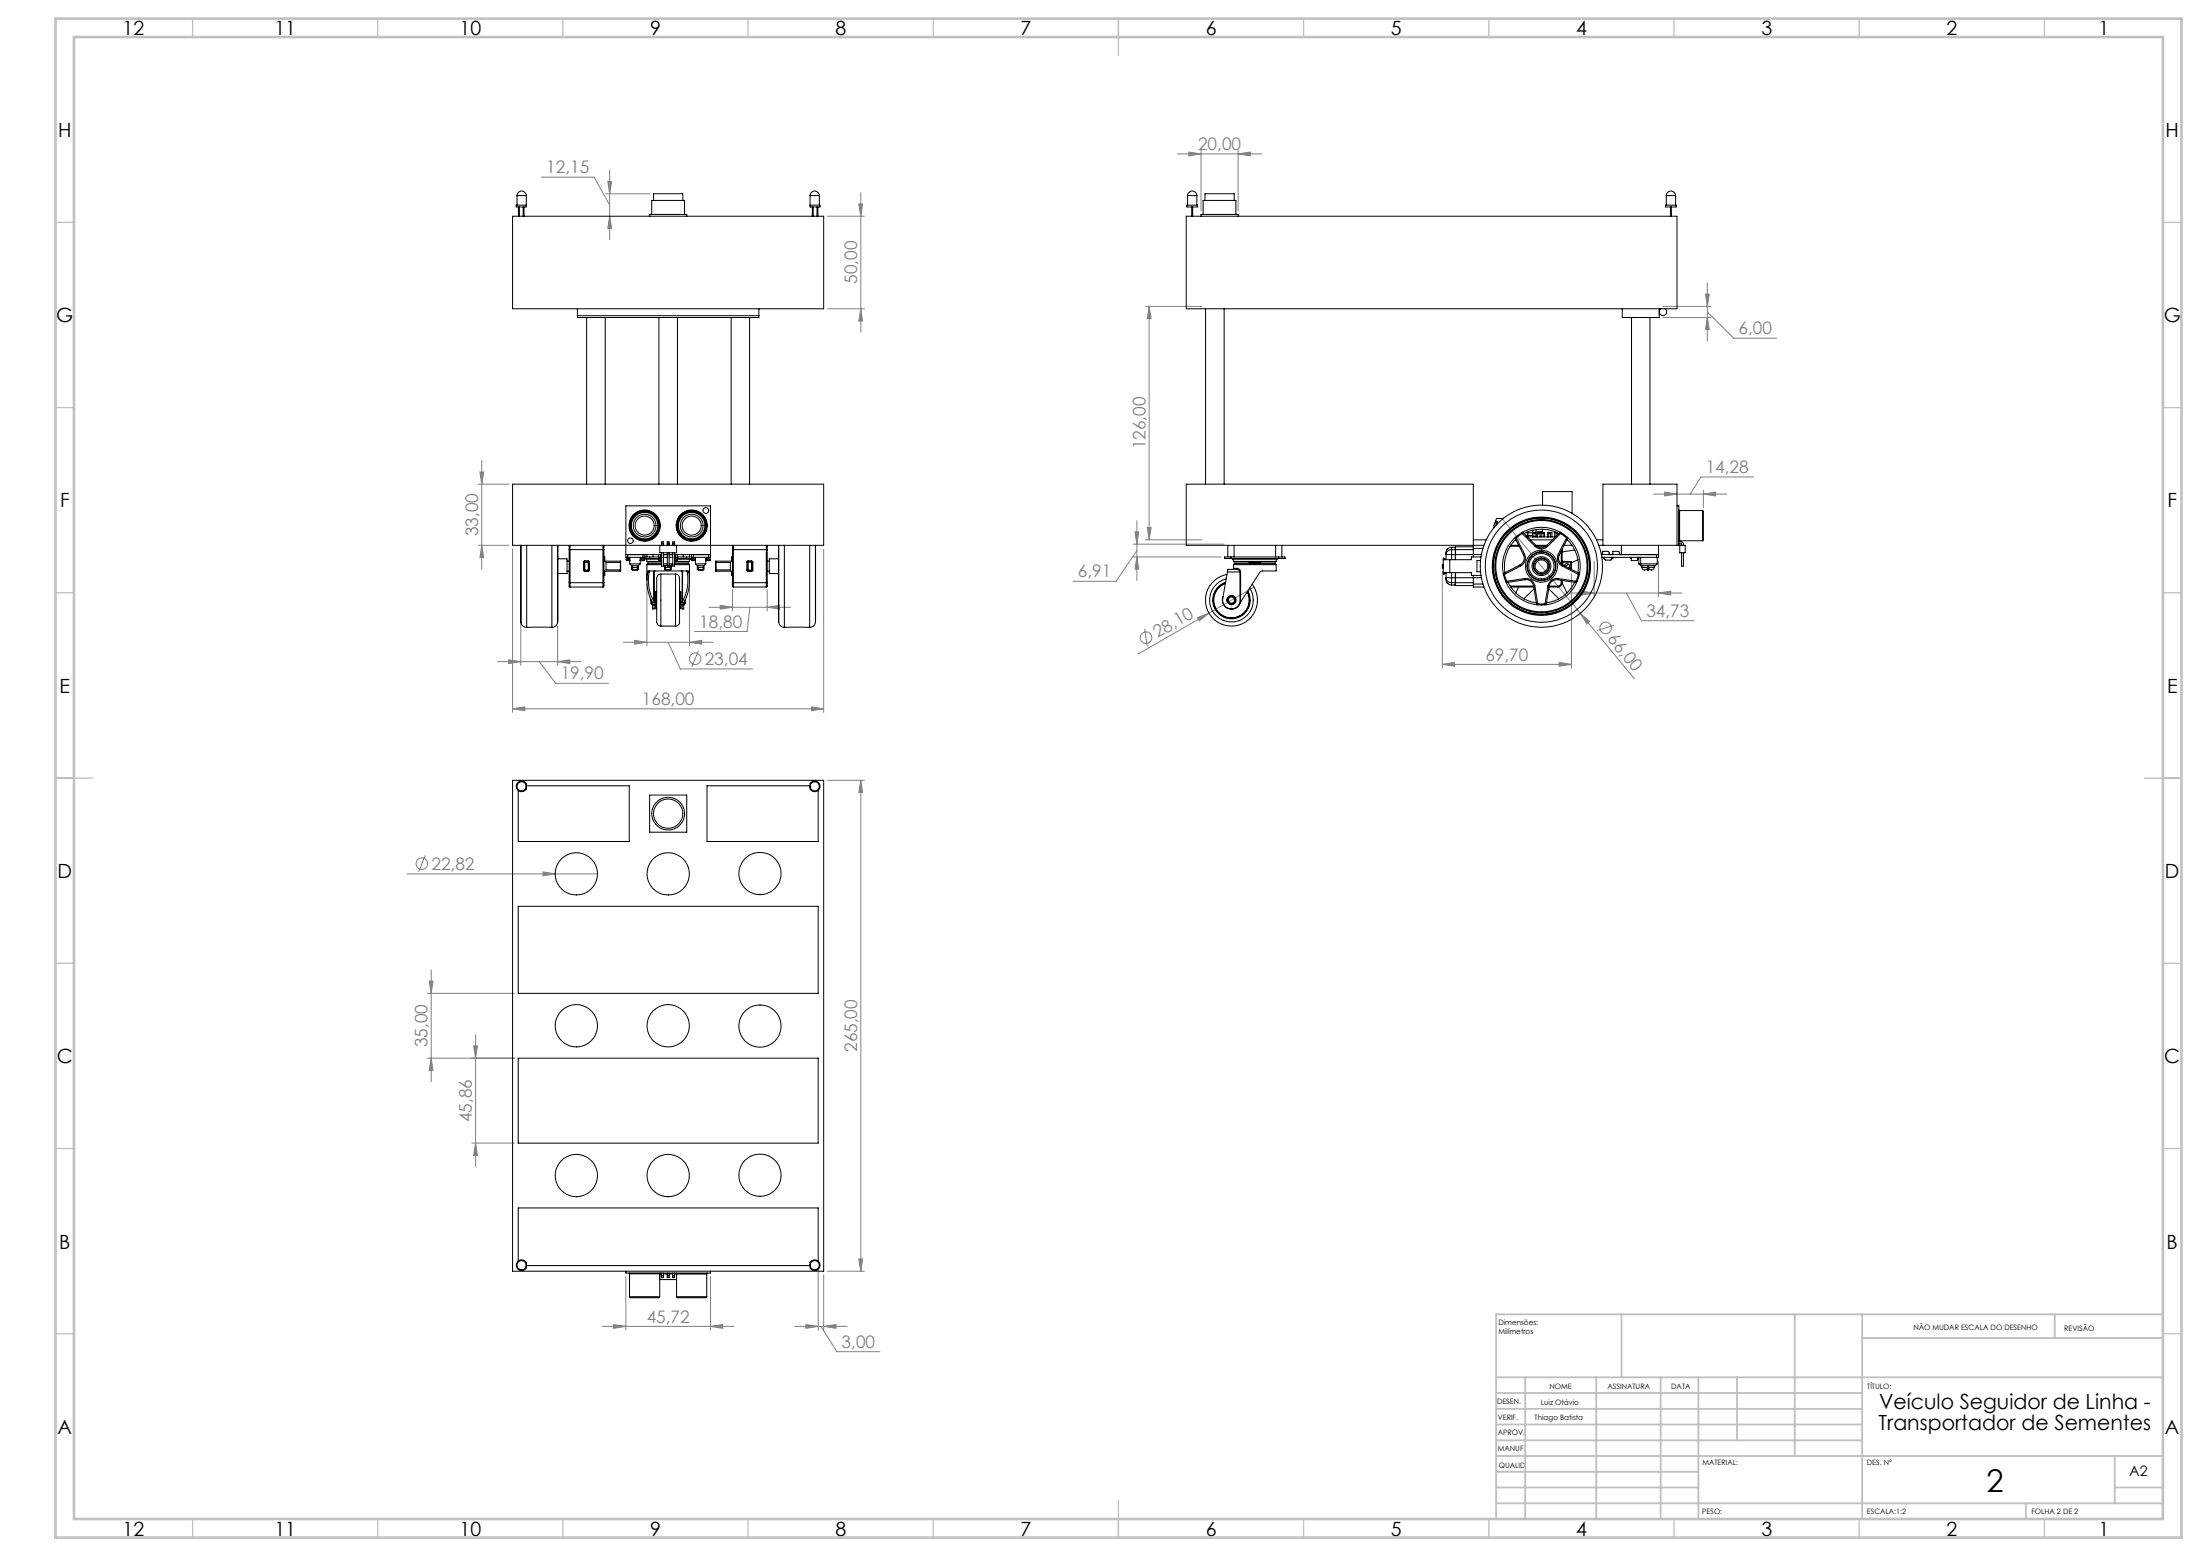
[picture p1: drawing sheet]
<svg xmlns="http://www.w3.org/2000/svg" width="594mm" height="420mm" viewBox="0 0 594 420" stroke-linecap="round" stroke-linejoin="round" font-family="sans-serif">
<g fill="none" stroke="#808080" stroke-width=".27">
<path d="M146.2 47.8h14.2l4.2 7.5M163.6 52.3h11.8M164.1 49h1l-.5 3.3zM164.6 58.4l.5 3.2h-1zM164.6 45.9v18.8M223.4 58.4h10M231.9 55.1h1l-.5 3.3zM232.4 52v37.7M317.9 41.5h22.7M321 41l3.3 .5-3.3 .6zM324.3 40.6v16.3M334.3 41.5l3.3-.5v1.1z"/>
<path d="M334.3 40.6v16.3M460.5 79.4h1l-.5 3.3zM461 76.4v15.7M223.4 83.3h10M232.4 83.3l.5 3.4h-1zM309.3 82.7h15.2M310.3 82.7v63M310.3 82.7l.5 3.3h-1zM449 82.7h13M449 85.7h13M461 85.7l.5 3.3h-1zM461 84.2l7.1 7.1h11.6"/>
<path d="M129.1 130.7h8.3M129.6 127.4h1l-.5 3.3zM130.1 124.3v29.2M446.4 133.4h19.9M449.5 132.8l3.3 .6-3.3 .5zM459.9 133.4l3.3-.6v1.1zM459.9 132.3v4.7M473.5 128.7h-14.3l-2.8 4.7M129.1 147.2h8.3M130.1 147.2l.5 3.3h-1zM138.4 148.2v44.1M174.7 157.5v16.9"/>
<path d="M186.2 157.5v16.9M197.8 159.2v5.7M207.2 159.2v5.7M222.4 148.2v44.1M306 146.9h24.5M306 150.3h23.7M306.5 143.6h.9l-.4 3.3zM307 150.3l.4 3.3h-.9zM307 140.5v16.2M307 148.6l-5.7 8.3h-11.6M309.3 145.7h15.2M309.8 142.4h1l-.5 3.3z"/>
<path d="M338.6 158.5l-12.2 7M389.4 154.1v26.2M405.7 140.1l35.6 43.1M424.3 154.9v25.4M427.1 159.6l3.3 .5-3.3 .5zM430.4 151.5v9.6M447.8 151.5v9.6M134.3 178.6h22.6M137.3 178.1l3.3 .5-3.3 .5zM140.6 168v11.6M145.6 178.6l4.5 5.8h14.2M150.6 178.6l3.2-.5v1z"/>
<path d="M150.6 169v10.6M168.3 173.4h24.2M171.3 172.8l3.4 .6-3.4 .5zM180.4 173.4l3.3 7.2h19.5M186.2 173.4l3.3-.6v1.1zM188.6 175.6l-1.8 4.4M191.4 163.9h22.1M194.5 163.4l3.3 .5-3.3 .5zM202.5 163.9l-.8 6.5h-14.2M207.2 163.9l3.3-.5v1zM309.1 169.8l.7 4.7M323.3 166.7l3.1-1.2-2.6 2.1z"/>
<path d="M326.4 165.5l-19.1 11M389.4 179.3l3.3-.5v1zM389.4 179.3h34.9M421 178.8l3.3 .5-3.3 .5zM424.1 160.1h30M426.7 165.5l2.5 2.3-.8 .6zM435.8 168.8l-4.6 1.4M439.1 160.1l4.1 7.5h14.2M447.8 160.1l3.3-.5v1zM138.4 191.3l3.3-.5v1zM138.4 191.3h84M219.1 190.8l3.3 .5-3.3 .5z"/>
<path d="M223.4 210.6h10M232.4 210.6l.5 3.3h-1zM232.4 210.6v132.5M109.9 235.9h51.4M114.8 230.9l-1.8 4.4M146.6 235.4l3.3 .5-3.3 .5zM115.4 268.1h23.5M115.9 264.8h1l-.5 3.3zM116.4 261.8v30.2M128.4 279.3v35.6M115.4 285.6h23.5M116.4 285.6l.5 3.3h-1z"/>
<path d="M127.9 282.3h1l-.5 3.3zM127.4 308.6h11.5M128.4 308.6l.5 3.3h-1zM231.9 339.8h1l-.5 3.3zM162.6 358h35.6M165.7 357.5l3.3 .5-3.3 .5zM169 344.6v14.4M191.8 358l3.3-.5v1zM191.8 344.6v14.4M214.6 358h14.1M217.6 357.5l3.3 .5-3.3 .5zM220.9 342.6v16.4"/>
<path d="M221.7 358l4.3 6.9h11.6M222.4 358l3.3-.5v1zM222.4 344.1v14.9M223.4 343.1h10"/>
<circle cx="187.7" cy="177.8" r="1.55"/>
<circle cx="309.4" cy="172.1" r="1.55"/>
<circle cx="433.5" cy="169.5" r="1.56"/>
<circle cx="113.9" cy="233.1" r="1.56"/>
</g>
<path d="M332.5 163.2v1.2" fill="none" stroke="#c0c0c0" stroke-width=".27"/>
<g fill="none" stroke="#c0c0c0" stroke-width=".35">
<path d="M52 5v5M102 5v5M152 5v5M202 5v5M252 5v5M302 5v10M352 5v5M402 5v5M452 5v5M502 5v5M552 5v5M15 60h5"/>
<path d="M584 60h5M15 110h5M584 110h5M15 160h5M584 160h5M15 210h10M579 210h10M15 260h5M584 260h5M15 310h5M584 310h5M15 360h5"/>
<path d="M584 360h5M52 410v5M102 410v5M152 410v5M202 410v5M252 410v5M302 405v10M352 410v5M402 410v5M452 410v5M502 410v5M552 410v5"/>
</g>
<g fill="none" stroke="#c0c0c0" stroke-width=".5">
<path d="M437.8 354.8v17M484.6 354.8v38.2M502.8 354.8v55.2M554.8 354.8v6.4M584 354.8h-180v55.2M404 371.8h180M404 376h98.8M411.8 371.8v38.2M431 371.8v38.2M448.4 371.8v38.2M458.6 371.8v38.2M469 371.8v17"/>
<path d="M502.8 361.2h81.2M404 388.8h98.8M404 384.5h98.8M404 380.3h98.8M404 397.3h54.6M404 393h180M571 393v12.8M404 405.8h180M404 401.5h54.6M547 405.8v4.2M571 401.5h13"/>
</g>
<path d="M15 5h574v410h-574zM20 10h564v400h-564z" fill="none" stroke="#c0c0c0" stroke-width=".7"/>
<g fill="#808080">
<path d="M146.6 235.4l3.3 .5-3.3 .5z"/>
<path d="M323.3 166.7l3.1-1.2-2.6 2.1z"/>
<path d="M426.7 165.5l2.5 2.3-.8 .6z"/>
<path d="M421 178.8l3.3 .5-3.3 .5zM389.4 179.3l3.3-.5v1z"/>
<path d="M138.4 191.3l3.3-.5v1zM219.1 190.8l3.3 .5-3.3 .5zM137.3 178.1l3.3 .5-3.3 .5zM150.6 178.6l3.2-.5v1zM171.3 172.8l3.4 .6-3.4 .5zM186.2 173.4l3.3-.6v1.1zM194.5 163.4l3.3 .5-3.3 .5zM207.2 163.9l3.3-.5v1zM164.6 58.4l.5 3.2h-1zM164.1 49h1l-.5 3.3zM460.5 79.4h1l-.5 3.3zM461 85.7l.5 3.3h-1zM306.5 143.6h.9l-.4 3.3zM307 150.3l.4 3.3h-.9zM321 41l3.3 .5-3.3 .6zM334.3 41.5l3.3-.5v1.1zM447.8 160.1l3.3-.5v1zM427.1 159.6l3.3 .5-3.3 .5zM449.5 132.8l3.3 .6-3.3 .5zM459.9 133.4l3.3-.6v1.1zM165.7 357.5l3.3 .5-3.3 .5zM191.8 358l3.3-.5v1zM217.6 357.5l3.3 .5-3.3 .5zM222.4 358l3.3-.5v1z"/>
<path d="M309.8 142.4h1l-.5 3.3zM310.3 82.7l.5 3.3h-1z"/>
<path d="M231.9 55.1h1l-.5 3.3zM232.4 83.3l.5 3.4h-1zM129.6 127.4h1l-.5 3.3zM130.1 147.2l.5 3.3h-1zM232.4 210.6l.5 3.3h-1zM231.9 339.8h1l-.5 3.3zM115.9 264.8h1l-.5 3.3zM116.4 285.6l.5 3.3h-1zM127.9 282.3h1l-.5 3.3zM128.4 308.6l.5 3.3h-1z"/>
</g>
<g fill="none" stroke="#000" stroke-width=".27">
<path d="M138.4 58.4h84v24.9h-84zM139.6 52.8a1.25 1.25 0 0 1 1.2-1.3 1.25 1.25 0 0 1 1.3 1.3M139.6 52.8h2.5M139.6 52.8v2.6M140 55.9v2.5M140.2 55.9v2.5M141.3 55.9v2.5M141.5 55.9v2.5M142.1 52.8v3.1h-2.7v-.5h2.7M175.4 58.4v-.5h10v.5M176 57.9v-3.8h8.8v3.8M176.5 54.1v-1.8h7.9v1.8"/>
<path d="M218.7 52.8a1.25 1.25 0 0 1 1.3-1.3 1.25 1.25 0 0 1 1.2 1.3M218.7 52.8v3.1h2.7v-.5h-2.7M218.7 52.8h2.5M219.3 55.9v2.5M219.6 55.9v2.5M220.6 55.9v2.5M220.8 55.9v2.5M221.2 52.8v2.6M320.3 58.4h132.5v24.9h-132.5zM320.5 55.4h2.9v.5h-2.9zM320.6 52.8a1.25 1.25 0 0 1 1.3-1.3 1.25 1.25 0 0 1 1.2 1.3M320.6 52.8h2.5"/>
<path d="M320.6 52.8v2.6M321.8 55.9v2.5M322 55.9v2.5M323.1 52.8v2.6M324.3 58.4v-.5h10v.5M324.8 57.9v-3.8h8.9v3.8M325.3 54.1v-1.8h7.9v1.8M449.7 55.4h2.9v.5h-2.9zM449.9 52.8a1.25 1.25 0 0 1 1.2-1.3 1.25 1.25 0 0 1 1.3 1.3M449.9 52.8h2.5M449.9 52.8v2.6M451 55.9v2.5"/>
<path d="M451.3 55.9v2.5M452.4 52.8v2.6M155.9 83.3v1.9M155.9 85.2h49M155.9 85.2v.5h49v-.5M158.4 85.7v45M163.4 85.7v45M177.9 85.7v45M182.9 85.7v45M197.4 85.7v45M202.4 85.7v45M204.9 83.3v1.9"/>
<path d="M325.5 83.3v47.4M330.5 83.3v47.4M438 83.3v2.4h10v-2.4M440.5 85.7v45M445.5 85.7v45M448.5 83.3a1.01 1.01 0 0 0-.3 1.6 1.01 1.01 0 0 0 1.6 0 1.01 1.01 0 0 0-.3-1.6M138.4 130.7h84v16.5h-84zM405.9 140h-1.9l-.6 1.8v.6M416.5 136.3v-3.6h8v5.9M452.8 136.5h.5v10.7h-21.6M453.3 137.6l.1 .2M453.3 137.7l.1 .1"/>
<path d="M453.4 137.8v8.2M453.4 137.8h6.3M453.4 137.8h.1M453.5 137.8v8.2M459.7 137.8l.2 .2v7.8l-.2 .2M459.7 137.8v8.2M140.6 147.2l.1 20.8M140.7 147.2v20.8M142.2 147.2v22.1M149 147.2v22.1M150.6 147.2v20.8zM150.6 150.8h2.5v4h-2.5"/>
<path d="M153.1 151.5h.6M153.1 154.2h.6M153.7 148.4h.2M153.7 157.3h.2M153.7 148.4v-1.1l.1-.1 .1 1.2M153.7 157.3v1l.2 .2M153.7 148.4v8.9M153.9 157.3v1.2M153.9 148.4h8.9M153.9 157.3h8.9M153.9 158.5h8.9M153.9 148.4v8.9"/>
<path d="M157.6 151.7h.1M157.6 153.9l.3 .4M157.6 153.9h.1M157.6 151.7v2.2M157.7 151.7h.2M157.7 153.9h.2M157.7 153.9l.2 .2M157.7 151.7v2.2M157.9 151.6l-.2 .1M157.9 151.6v.1M157.9 153.9v.2M157.9 151.4l-.3 .3"/>
<path d="M157.9 151.4v.2M157.9 154.1v.2M157.9 153.9h.9M157.9 154.1h.9M157.9 151.6h.9M157.9 151.7h.9M157.9 154.3h.9M157.9 151.4h.9M157.9 151.7v2.2M158.8 153.9h.2M158.8 151.7h.2M158.8 151.6l.2 .1"/>
<path d="M158.8 151.6v.1M158.8 153.9v.2M158.8 151.4v.2M158.8 151.4l.3 .3M158.8 154.1v.2M158.8 151.7v2.2M159 153.9l-.2 .2M159 151.7h.1M159 153.9h.1M159 151.7v2.2M159.1 153.9l-.3 .4M159.1 151.7v2.2"/>
<path d="M162.8 148.4h.3M162.8 157.3h.3M162.8 148.4v-1.2l.3 .2v1M162.8 157.3v1.2M162.8 148.4v8.9M163.1 157.3v.9l-.3 .3M163.1 151.5h4.4M163.1 154.2h4.4M163.1 150.3h.2v1.2M163.1 148.4v8.9M163.3 154.2v1.1h-.2M167.5 151.5l.1 .4"/>
<path d="M167.5 151.8h-3.9v2h3.9M167.5 151.8l.1 .1M167.5 153.8v.4M167.5 151.5v.3M167.5 151.8v2M167.6 153.8l-.1 .4M167.6 153.8h-.1M167.6 151.9v1.9M169 149.7h9.6M169.1 151.1h.8M169.1 150.4v.9h.8v-.9M169.4 150.5h.1"/>
<path d="M169.4 150.5v.2l.3-.2M169.4 150.5h.3M169.4 150.4v.1M169.5 149.7v.7M169.7 150.5h.1M169.7 150.4v.1M169.9 150.9h.1M169.9 151.2h.1M170 151.3h.1M170 150.4v1.8M170 152.2h2.9M170 152.2l.5 .5"/>
<path d="M170.5 152.7h1.8M170.5 152.7v1l.3 .2h1.3l.2-.2v-1M170.7 153.2a.74 .74 0 0 0 .7 .7 .74 .74 0 0 0 .8-.7M170.7 153.2h1.5M170.7 152.7v.5M172.2 152.7v.5M172.9 151.3h.1M172.9 150.4v1.8M172.9 150.9h.2M172.9 151.2h.2M172.9 152.2l-.6 .5M173.1 151.1h.9"/>
<path d="M173.1 150.4v.9h.9v-.9M173.4 150.5h.1M173.4 150.5v.2l.3-.2M173.4 150.5h.3M173.4 150.4v.1M173.6 149.7v.7M173.7 150.5h.1M173.7 150.4v.1M174 150.8h1.4M174.1 150.3h1.3M174.1 149.7v.7h-5.1v-13.9h22.8v13.9h-5.1v-.7M174.2 150.8l.2 .1"/>
<path d="M174.4 150.9h3.5M174.4 150.9l.3 .6M174.7 152.4h3.9M174.7 149.7v.6M174.7 152.4v4.1M174.7 151.5l.2 .2h3.7M174.7 151.5h3.9M174.8 154.5l.2-.4h10.8l.2 .4M174.8 154.5a14.2 14.2 0 0 0 1.4 8.4v.4M174.8 154.5h.4M175.2 154.5a11.7 11.7 0 0 0 1.3 7.8M175.4 150.3v.5"/>
<path d="M175.4 150.8h2.5M175.4 150.3h2.4M175.5 154.1l-.3 .4M176.3 149.7v.6M176.5 154.4h.1M176.5 154.4v7.9M176.6 154.1l-.1 .3M176.6 154.4v8.9M176.9 154.1l-.3 .3M177.1 159.6l-.1 .2v4.4l.1 .1M177.1 159.6v4.7M177.1 159.6h.2"/>
<path d="M177.8 149.7v.7h.8M177.9 151.1h.7M177.9 150.4v.9h.7M178.2 147.2v2h4.5v-2M178.3 150.5h.1M178.3 150.5v.2l.2-.2M178.3 150.5h.2M178.3 150.4v.1M178.3 149.7v.7M178.4 155a1.35 1.35 0 0 0-1.1 1.8v9.9a1.81 1.81 0 0 0 .9 2.3h.2M178.4 155v14M178.4 155h4"/>
<path d="M178.5 150.5h.1M178.5 150.4v.1M178.6 152.1h-3.7l-.2 .3M178.6 146.8v-.5h.5v.5M178.6 146.8h.5M178.6 149.2v3.6h.5v-3.6M178.6 146.8v.4M179.1 149.7h1.1M179.1 150.4h1.1M179.1 152.2h1.1M179.1 152.4l.3 .3M179.1 146.8v.4"/>
<path d="M179.4 152.7h.8M179.4 152.7v1l.3 .2h1.3l.2-.2v-1M179.6 153.2a.76 .76 0 0 0 .7 .7 .76 .76 0 0 0 .8-.7M179.6 153.2h1.5M179.6 152.7v.5M180.2 146.8v-.5h.5v.5M180.2 146.8h.5M180.2 149.2v3.6h.5v-3.6M180.2 146.8v.4M180.7 149.7h.9M180.7 150.4h.9M180.7 152.2h.9"/>
<path d="M180.7 152.7h.5M180.7 146.8v.4M181.1 152.7v.5M181.5 152.4h.1M181.6 146.8v-.5h.5v.5M181.6 152.3l-.4 .4M181.6 146.8v.4M181.6 149.2v3.6h.5v-3.6M181.6 146.8h.5M182.1 152.1h3.8l.3 .3M182.1 151.5h4M182.1 152.4h4.1"/>
<path d="M182.1 149.7h9.7M182.1 151.1h.8M182.1 146.8v.4M182.3 150.5h.1M182.3 150.5v.2l.3-.2M182.3 150.4v.1M182.3 150.5h.3M182.4 155a1.48 1.48 0 0 1 1.1 2v10.4a1.23 1.23 0 0 1-1.1 1.6M182.4 155v14M182.5 149.7v.7M182.6 150.5h.1M182.6 150.4v.1"/>
<path d="M182.9 150.9h3.5M182.9 150.4v.9h-.8M182.9 150.8h2.5M183 149.7v.7h-.9M183 150.3h2.4M183.5 159.6h.2M183.7 159.6l.1 .1v4.5l-.1 .1M183.7 159.6v4.7M183.9 154.1l.3 .3M184.2 154.4h.1M184.2 154.1l.1 .3M184.2 154.4v8.9"/>
<path d="M184.3 154.4v7.9M184.5 149.7v.6M185.3 154.1l.3 .4M185.4 150.8h1.4M185.4 150.3h1.3M185.4 150.3v.5M185.6 154.5a12.3 12.3 0 0 1-1.3 7.8M185.6 154.5h.4M186 154.5a13.6 13.6 0 0 1-1.4 8.4v.4M186.1 151.5l-.2 .2h-3.8M186.2 149.7v.6M186.2 152.4v4.1"/>
<path d="M186.4 150.9l-.3 .6M186.7 150.8l-.3 .1M186.8 151.1h.9M186.8 150.4v.9h.9v-.9M187.1 150.5h.1M187.1 150.5v.2l.3-.2M187.1 150.5h.3M187.1 150.4v.1M187.2 149.7v.7M187.4 150.5h.1M187.4 150.4v.1M187.7 150.9h.1"/>
<path d="M187.7 151.2h.1M187.7 151.2l.1 .1M187.8 152.2h2.8M187.8 152.2l.5 .5M187.8 150.4v1.8M188.3 152.7h1.8M188.3 152.7v1l.2 .2h1.3l.3-.2v-1M188.4 153.2a.76 .76 0 0 0 .8 .7 .76 .76 0 0 0 .7-.7M188.4 153.2h1.5M188.4 152.7v.5M189.9 152.7v.5M190.6 150.9h.3"/>
<path d="M190.6 151.2h.3M190.6 152.2l-.5 .5M190.6 150.4v1.8M190.6 151.2v.1M190.9 151.1h.8M190.9 150.4v.9h.8v-.9M191.2 150.5h.1M191.2 150.5v.2l.2-.2M191.2 150.5h.2M191.2 150.4v.1M191.3 149.7v.7M191.4 150.5h.1"/>
<path d="M191.4 150.4v.1M193.3 153.8v.4M193.3 153.8h.1M193.3 151.9v1.9M193.3 151.5v.4M193.3 151.8h3.9v2h-3.9M193.3 151.8v.1M193.3 151.5v.3M193.3 151.5h4.5M193.3 154.2h4.5M193.3 151.8v2M197.5 154.2v1.1h.3"/>
<path d="M197.8 148.4v-1.1l.1-.1 .1 1.2M197.8 148.4h.2M197.8 157.3h.2M197.8 157.3v1l.2 .2M197.8 150.3h-.3v1.2M197.8 148.4v8.9M198 157.3v1.2M198 148.4v8.9M198 148.4h8.9M198 157.3h8.9M198 158.5h8.9M201.6 151.7h.2"/>
<path d="M201.6 153.9h.2M201.6 153.9l.4 .4M201.6 151.7v2.2M201.8 153.9l.2 .2M201.8 153.9h.2M201.8 151.7h.2M201.8 151.7v2.2M202 153.9v.2M202 151.6v.1M202 151.6l-.2 .1M202 154.1v.2M202 151.4v.2"/>
<path d="M202 151.4l-.4 .3M202 153.9h.9M202 154.1h.9M202 151.7v2.2M202 151.6h.9M202 151.7h.9M202 154.3h.9M202 151.4h.9M202.9 153.9h.2M202.9 151.7h.2M202.9 153.9v.2M202.9 151.6v.1"/>
<path d="M202.9 151.6l.2 .1M202.9 154.1v.2M202.9 151.4v.2M202.9 151.4l.4 .3M202.9 151.7v2.2M203.1 153.9l-.2 .2M203.1 151.7h.2M203.1 153.9h.2M203.1 151.7v2.2M203.3 153.9l-.4 .4M203.3 151.7v2.2M206.9 148.4v-1.2l.3 .1v1.1"/>
<path d="M206.9 157.3v1.2M206.9 157.3h.3M206.9 148.4h.3M206.9 148.4v8.9M207.2 157.3v1l-.3 .2M207.2 151.5h.5M207.2 154.2h.5M207.2 148.4v8.9M210.2 147.2l.1 20.8M210.2 150.8h-2.5v4h2.5M210.3 147.2v20.8M211.8 147.2v22.1"/>
<path d="M218.6 147.2v22.1M220.2 147.2v20.8zM330.8 157.5a4.8 4.8 0 0 0-2.7 6.3 4.8 4.8 0 0 0 6.4 2.5 4.8 4.8 0 0 0 2.2-6.5M330.9 157.4a4.9 4.9 0 0 0-2.9 6.5 4.9 4.9 0 0 0 6.6 2.5 4.9 4.9 0 0 0 2.2-6.8M330.9 157.2a5.1 5.1 0 0 0-3.1 6.7 5.1 5.1 0 0 0 6.9 2.6 5.1 5.1 0 0 0 2.2-7M331 156.3a5.9 5.9 0 0 0-4 7.8 5.9 5.9 0 0 0 8.2 3.1 5.9 5.9 0 0 0 2.2-8.5M331.3 155.1a7 7 0 0 0-5.4 9.2 7 7 0 0 0 9.9 3.9 7 7 0 0 0 2.3-10.5M331.4 154.4l-1.3 7.2a2.43 2.43 0 0 0 1.8 2.7 2.43 2.43 0 0 0 2.9-1.4M331.4 154.4h3.4M331.5 147.2v3.1M332.4 150.3h-1.7v.5h1.7M332.4 150.8h12.9"/>
<path d="M332.4 150.3h12.9M332.4 150.3v.5M332.6 150.8l.2 .1M332.8 150.9h12M332.8 150.9l.3 .6M333.1 152.4l.2-.3h11l.3 .3M333.1 153.4l-.3 .3M333.1 152.4h11.5M333.1 153.4h1M333.1 152.4v1M333.1 151.5l.2 .2h11l.2-.2M333.1 151.5h11.4"/>
<path d="M333.2 147.2v3.1M333.9 153.7l.6 .2 .3 .5M333.9 153.7h-2.4l-.1 .7M334.1 153.4l.6 .3 .3 .7M334.1 153.4l-.2 .3M334.8 154.4h.2M334.8 154.4v8.5M335 154.4v8.1M337.2 151.7l.2 .2M337.4 151.9l.2 .2M337.4 151.9h2.8M340.2 151.9l-.2 .2"/>
<path d="M340.4 151.7l-.2 .2M344.4 147.2v3.1M344.6 152.4v1.7h-2.9a1.46 1.46 0 0 0-1.6 .4l-5.1 8M344.8 150.9l-.3 .6M345.1 150.8l-.3 .1M345.3 150.3h1.7v.5h-1.7M345.3 150.3v.5M346.1 147.2v3.1M389.6 152.3l-.2 .2v.7l.2 .1M389.6 152.3v1M389.6 152.3h.1M389.6 153.3h.1"/>
<path d="M389.7 154.6h1.7M389.7 151.1h1.7M389.7 151.1v-.4h.2v.4M389.7 154.6v.4h.2v-.4M389.7 151.1v3.5M389.9 150.9h.5M389.9 154.7h.5M390.4 155.9v.3a1.25 1.25 0 0 0 .7 1.4l.8 .3M390.4 155.9a1.45 1.45 0 0 0 1.5 1.4M390.4 155.9h1.5M390.4 149.7h1.5M390.4 149.7v1.4"/>
<path d="M390.4 154.6v1.3M391.4 154.6h5.9v.7h2.6M391.4 151.1v3.5M391.9 147.7l-.8 .3a1.25 1.25 0 0 0-.7 1.4v.3M391.9 155.9v1.4M391.9 148.4v1.3M391.9 148.4a1.45 1.45 0 0 0-1.5 1.3M391.9 157.3v.6M391.9 157.9h1M391.9 147.7v.7M391.9 147.7h1M391.9 149.7h8.1"/>
<path d="M391.9 148.4h1M391.9 157.3h1M391.9 155.9h8.1M391.9 149.7v1.4M391.9 154.6v1.3M392.9 148.4v2.7M392.9 154.6v2.7M392.9 157.3v.6M392.9 147.7v.7M392.9 157.9l.1 .2M392.9 157.3h.1M393 154.6v2.7"/>
<path d="M393 148.4v2.7M393 157.3v.8M393 147.6v.8M393 147.6l-.1 .1M393 148.4h4.8M393 157.3h4.8M393 158.1h4.8M393 147.6h4.8M393 148.4h-.1M397.8 155.3v2.3M397.8 148v2.3M397.8 157.6v.9h2.8"/>
<path d="M397.8 145.7h3.5M397.8 157.6h2.6M397.8 148h2.6M399.7 151.3h-.9v3h.9M399.9 150.3h-2.6v.8h-5.9M400.6 147.2h-80.3v-16.5h77.5v17.3M404.2 141.4v-.7h-.3v1.1M406.2 154.7v.3M406.2 154.7l-.3 .1M406.2 155l.6 1.9M406.2 155l-.3 .1M406.8 156.9l.2 .3"/>
<path d="M406.8 156.9l-.3 .1M407 157.2l-.4 .1M407.2 157.2a10 10 0 0 0 7.6 5.5M407.7 147.4h2.5M407.7 158.2h6.4M407.9 147.2h2.1M407.9 158.5h6.2M409 145.2l.2 .3M409.2 145.7h.1M409.2 145.5l2.1 4.3M409.3 145.6a10.1 10.1 0 0 0-3 9M409.3 144.9l.1 .3"/>
<path d="M409.4 145.2l2.2 4.4M409.4 145.2l-.2 .3M410 158.5l-.7 1.6M410.5 152.5l.1 .3M410.5 152.5l-4.3 2.2M410.6 152.8l-4.4 2.2M410.8 143.8l.2 .2M411 144l-1.6 1.2M411 144l3.5 3.5M411.1 143.6l.2 .3M411.3 149.8a1.99 1.99 0 0 1-.8 2.7M411.3 143.9l3.5 3.4"/>
<path d="M411.3 143.9l-.3 .1M411.4 144a10 10 0 0 1 9.5 0M411.6 149.6a2.38 2.38 0 0 1-1 3.2M411.6 149.6l-.3 .2M411.7 156.2a2.42 2.42 0 0 1 2.7 1.9M411.7 156.2l-4.9 .7M411.7 156.2l.1 .3M411.8 156.5a2.02 2.02 0 0 1 2.3 1.6M411.8 156.5l-4.8 .7M412.4 143.6v1.1h-.3M412.4 144.9h7.5M412.5 143.5v1.4"/>
<path d="M412.5 144.6h1.3M412.5 143.8h1.3M413.2 145.7h6M413.8 143.1v.6M414.1 158.1h.3M414.1 158.1l.7 4.8M414.2 144.9v-.9h.5v.9M414.2 158.9l-2.8 2.8M414.4 158.1l.8 4.9M414.5 147.5a2.43 2.43 0 0 0 3.4 0M414.7 147.2h3M414.8 147.3a1.93 1.93 0 0 0 2.8 0"/>
<path d="M414.8 147.3l-.3 .2M414.8 142.9l-.1 .8M415 147.4h2.3M415 144.3h.1M415 143.7v1.2M415 143.7h-1.2v1.2M415.3 143.6l-.3 .1M415.3 143.6v.4M415.3 144l-.3 .3M415.8 143.8l-.5 .2M415.8 144.9v-1.2h1.2v1.2M416.1 144.9v-.9h.6v.9"/>
<path d="M416.5 143.4l-1.2 .2M416.5 142.8v.9M417.6 147.3l.3 .2M417.8 144.9v-1.2h1.2v1.2M417.9 158.1l-.7 4.9M417.9 158.1h.4M418.1 158.9l2.8 2.8M418.1 144.9v-.9h.5v.9M418.3 158.5h2.3M418.3 158.1l-.8 4.8M418.3 158.2h2.3M420.3 143.7h-.5v1.2"/>
<path d="M420.6 156.5a1.99 1.99 0 0 0-2.3 1.6M420.6 156.5l4.7 .7M420.6 158.2v.3M420.7 144.2v-.2h-.5v.7M420.7 156.2l4.8 .7M420.7 156.2a2.42 2.42 0 0 0-2.8 1.9M420.7 156.2l-.1 .3M420.7 149.6a2.48 2.48 0 0 0 1.1 3.2M420.7 149.6l.3 .2M421 149.8a1.98 1.98 0 0 0 .9 2.7M421 143.9l-3.4 3.4M421 143.9l.4 .1"/>
<path d="M421.3 143.6l-.3 .3M421.4 144l-3.5 3.5M421.4 144l1.5 1.2M421.5 157.3a.97 .97 0 0 1-.9 .9M421.5 157.3h.3M421.5 148.7v3.5M421.5 156.6v.7M421.6 143.8l-.2 .2M421.7 148.4h.1M421.8 157.4l1.3 2.7M421.8 152.8l4.4 2.2M421.8 157.3a1.21 1.21 0 0 1-1.2 1.2"/>
<path d="M421.8 151.4l.2 .2M421.8 151.7h.2M421.8 148.3v4.1M421.8 156.7v.6M421.9 152.5l-.1 .3M421.9 152.5l4.3 2.2M422 151.6v.1M422 151.6h2.1M422 151.7h2.1M422 151.7v.8M422.3 147.2h2.2M422.4 152.7a.71 .71 0 0 1 1-.5 .71 .71 0 0 1 .2 1.1"/>
<path d="M422.9 145.2l-2.2 4.4M422.9 145.2l.3 .3M423.1 145.7h.1M423.1 144.9l-.2 .3M423.1 145.6a10 10 0 0 1 2.9 9M423.2 145.5l-2.2 4.3M423.3 145.2l-.1 .3M423.5 152.3l-.9 .5M424.1 151.6v.1M424.1 151.7h.2M424.1 151.6l.2 .1M424.1 151.7v1.9"/>
<path d="M424.3 151.7v2M425.2 157.2a10 10 0 0 1-7.7 5.5M425.2 148.5l-3.4 .5M425.3 157.2l.4 .1M425.5 156.9l-.2 .3M425.5 156.9l.3 .1M426 151l-1.7 1M426.2 155l-.7 1.9M426.2 155l.2 .1M426.2 154.7v.3M426.2 154.7l.3 .1M431.1 145.7h1.7"/>
<path d="M432.4 149.7h15.4M432.5 149.7h.1M432.5 149.6v.1M432.6 149.5l-.1 .1M432.6 149.5v-.7h1.6l.3 .3v.6M432.6 149.5h.1M432.6 149.1h.1M432.6 149.6v.1M432.7 149.6l-.1 .1M432.7 149.6h.1M432.7 148.8v.9M432.7 150.4v.1"/>
<path d="M432.8 147.2v-16.5h20v16.5M432.9 150.5v.2l.3 .1M432.9 150.4l.1 .3h.2M433.2 150.4v.5l.3 .3h1.4l.3-.3v-.5M434.5 149.5l.2 .1M434.5 149.6h.1M434.6 149.7h.1M434.6 149.6v.1M434.7 149.7h.1M434.7 149.6v.1M435.2 149.7h.1M435.3 149.7h.1"/>
<path d="M435.3 149.6v.1M435.4 149.6v.1M435.4 149.6h.1M435.5 149.5l-.2 .1M435.5 150.4l-.1 .3h-.2M435.5 149.7v-.9h1.5l.2 .3v.6M435.5 150.5v.2l-.3 .1M435.7 150.4v.1M437.2 149.5l.2 .1M437.2 149.6h.1M437.3 149.6h.1M437.3 149.7h.1"/>
<path d="M437.3 149.6v.1M437.4 149.7h.1M437.4 149.6v.1M437.5 149.7h.1M437.8 147.2v2.5M440.2 150.4v.1M440.2 150.5h.1M440.3 150.5l.1 .2M440.3 150.4l.1 .2M440.4 150.6h.1M440.4 150.4v.9h1.6l.2-.2v-.7M442.3 150.4v.1"/>
<path d="M442.3 150.5l-.1 .1M442.4 150.5h.1M442.4 150.5l-.2 .2M442.5 150.4v1.8M442.5 152.2h5M442.5 152.2l.5 .5M443 150.4v2.3M443.3 153.2h1.4a.7 .7 0 0 1-.4 .6 .7 .7 0 0 1-.8-.1zM443.3 152.7v.5M444.8 152.7l.1 1.2h.2v-1.2M444.9 153.7h.2M445.1 153.2a.76 .76 0 0 0 .8 .7 .76 .76 0 0 0 .8-.7"/>
<path d="M445.1 153.2h1.6M445.1 152.7v.5M446.7 152.7v.5M447.3 149.7v.7M447.5 152.2l-.5 .5h-4M447.5 150.4v1.8M447.8 147.2v3.2h-15.3M453.3 146.3l1 .1 .2 .8M453.3 146.8h.7v.4M453.4 146l-.1 .1M453.4 146h6.3M453.4 146h.1"/>
<path d="M453.4 146h-.1M453.5 147.2h1.5v2h-1.5zM454 149.2v3.6h.5v-3.6M140.7 168a1.45 1.45 0 0 0 1.5 1.3M142.2 169.3h6.8M150.6 168a1.51 1.51 0 0 1-1.6 1.3M175.8 161.9v1l.2 .1M176 163l.2 .2M176 162.3v.7M176.2 163.3v1.1h.4v-1.1M176.2 163.3h.4M176.5 162.3l.1 .3"/>
<path d="M176.6 161.6h.4M176.6 162.4h.4M177.1 164.3h.2M178.4 169h4M183.5 164.3h.2M183.8 161.6h.4M183.8 162.4h.4M184.2 163.3v1.1h.4v-1.1M184.2 163.3h.4M184.3 162.3l-.1 .3M184.8 163l-.2 .2M184.8 162.3v.7"/>
<path d="M185 161.9v1l-.2 .1M210.3 168a1.45 1.45 0 0 0 1.5 1.3M211.8 169.3h6.8M220.2 168a1.51 1.51 0 0 1-1.6 1.3M330.2 161a2.46 2.46 0 0 0 1.4 3.3 2.46 2.46 0 0 0 3.2-1.5M335 162.5l-.2 .4M414.8 162.9l.4 .1M414.8 162.9l.1 .3M415.2 163h2M415.2 163v.3M417.2 163l-.1 .3M417.5 162.9l-.3 .1"/>
<path d="M417.5 162.9l-.1 .3M138.4 210.6h84v132.5h-84zM139.7 211.4a1.45 1.45 0 0 1 2.4 .1v1.5a1.45 1.45 0 0 1-2.1 .5 1.45 1.45 0 0 1-.3-2.1zM142.1 212.1h27.8v15h-30v-13.8M175.4 214.6h10v10h-10zM218.7 212.1h-27.8v15h30v-13.8M219 211.2a1.45 1.45 0 0 1 2.1 .2 1.45 1.45 0 0 1-.3 2 1.45 1.45 0 0 1-2.1-.4v-1.5zM139.9 244.6h81v23.5h-81zM139.9 285.6h81v23h-81zM139.7 340.6a1.45 1.45 0 0 1 2.4 .2v1.4a1.45 1.45 0 0 1-2.1 .5 1.45 1.45 0 0 1-.3-2.1zM139.9 340.4v-14.3h81v14.3M142.1 341.6h76.6"/>
<path d="M169 343.1v.5h22.8v-.5M169.8 343.6l.2 .1M170 350l.2 .3h7.7l.2-.3M170 343.7h8.1M170 343.8l8.6 .1M170 350h8.1M170 343.7v6.3M178.1 343.7v6.3M178.2 345.4h4.5M178.3 343.6l-.2 .1M178.6 344.4v.5h.5v-.5M178.6 343.6v.8"/>
<path d="M178.6 344.4h.5M179.1 343.6v.8M179.1 343.9h1.1M180.2 344.4v.5h.5v-.5M180.2 343.6v.8M180.2 344.4h.5M180.7 343.6v.8M180.7 343.9h.9M181.6 344.4v.5h.5v-.5M181.6 343.6v.8M181.6 344.4h.5M182.1 343.9h8.7"/>
<path d="M182.1 343.6v.8M182.5 343.6l.2 .2M182.7 350l.2 .3h7.7l.2-.3M182.7 343.8h8.1M182.7 350h8.1M182.7 343.8v6.2M190.8 343.8v6.2M191 343.6l-.2 .2M219 340.4a1.45 1.45 0 0 1 2.1 .2 1.45 1.45 0 0 1-.3 2.1 1.45 1.45 0 0 1-2.1-.5v-1.4z"/>
<circle cx="190.6" cy="137.8" r=".77"/>
<circle cx="170.2" cy="146" r=".76"/>
<circle cx="174" cy="141.9" r="4.1"/>
<circle cx="174" cy="141.9" r="3.6"/>
<circle cx="174.1" cy="141.9" r="3.8"/>
<circle cx="174.1" cy="141.9" r="3.1"/>
<circle cx="174.1" cy="141.9" r="2.58"/>
<circle cx="174.1" cy="141.9" r="4.2"/>
<circle cx="186.7" cy="141.9" r="4.1"/>
<circle cx="186.8" cy="141.9" r="3.8"/>
<circle cx="186.8" cy="141.9" r="4.2"/>
<circle cx="186.8" cy="141.9" r="3.6"/>
<circle cx="186.8" cy="141.9" r="3.1"/>
<circle cx="186.8" cy="141.9" r="2.58"/>
<circle cx="416.2" cy="152.8" r="16.5"/>
<circle cx="416.2" cy="152.8" r="12.6"/>
<circle cx="416.2" cy="152.8" r="15.1"/>
<circle cx="416.2" cy="152.8" r="3.9"/>
<circle cx="416.2" cy="152.8" r="10.5"/>
<circle cx="416.2" cy="152.8" r="2.56"/>
<circle cx="416.2" cy="152.8" r="1.71"/>
<circle cx="416.2" cy="152.8" r="13.3"/>
<circle cx="416.2" cy="152.8" r="2.19"/>
<circle cx="416.2" cy="152.8" r="3.4"/>
<circle cx="416.2" cy="152.8" r="13"/>
<circle cx="416.2" cy="152.8" r="12.3"/>
<circle cx="416.2" cy="152.8" r="13.1"/>
<circle cx="416.2" cy="152.8" r="4.3"/>
<circle cx="416.2" cy="152.8" r="2.06"/>
<circle cx="416.2" cy="152.8" r="3.8"/>
<circle cx="332.5" cy="162" r="1.27"/>
<circle cx="332.5" cy="162" r="1.06"/>
<circle cx="332.5" cy="162" r=".84"/>
<circle cx="140.8" cy="212.2" r="1.24"/>
<circle cx="180.4" cy="219.6" r="4.4"/>
<circle cx="180.4" cy="219.6" r="4"/>
<circle cx="220" cy="212.3" r="1.24"/>
<circle cx="155.6" cy="235.9" r="5.7"/>
<circle cx="180.4" cy="235.9" r="5.7"/>
<circle cx="205.2" cy="235.8" r="5.7"/>
<circle cx="155.6" cy="276.9" r="5.7"/>
<circle cx="180.4" cy="276.9" r="5.7"/>
<circle cx="205.2" cy="277" r="5.7"/>
<circle cx="155.6" cy="317.3" r="5.7"/>
<circle cx="180.4" cy="317.3" r="5.7"/>
<circle cx="205.2" cy="317.2" r="5.7"/>
<circle cx="140.8" cy="341.5" r="1.24"/>
<circle cx="220" cy="341.5" r="1.26"/>
</g>
<text font-size="8.5" x="536.3" y="402.7">2</text>
<g font-size="5.6">
<text x="507.4" y="380.4">Veículo Seguidor de Linha -</text>
<text x="507.2" y="386.1">Transportador de Sementes</text>
</g>
<g font-size="5.3">
<text x="33.1" y="9.5">12</text>
<text x="74.1" y="9.5">11</text>
<text x="124.1" y="9.5">10</text>
<text x="175.6" y="9.5">9</text>
<text x="225.6" y="9.5">8</text>
<text x="275.6" y="9.5">7</text>
<text x="325.6" y="9.5">6</text>
<text x="375.6" y="9.5">5</text>
<text x="425.6" y="9.5">4</text>
<text x="475.6" y="9.5">3</text>
<text x="525.6" y="9.5">2</text>
<text x="566.6" y="9.5">1</text>
<text x="15.7" y="37">H</text>
<text x="584.7" y="37">H</text>
<text x="15.2" y="87">G</text>
<text x="584.2" y="87">G</text>
<text x="16.2" y="137">F</text>
<text x="585.2" y="137">F</text>
<text x="16.1" y="187">E</text>
<text x="585.1" y="187">E</text>
<text x="15.5" y="237">D</text>
<text x="584.5" y="237">D</text>
<text x="15.4" y="287">C</text>
<text x="584.4" y="287">C</text>
<text x="16" y="337.1">B</text>
<text x="585" y="337.1">B</text>
<text x="15.5" y="387">A</text>
<text x="584.5" y="387">A</text>
<text x="33.1" y="414.5">12</text>
<text x="74.1" y="414.5">11</text>
<text x="124.1" y="414.5">10</text>
<text x="175.6" y="414.5">9</text>
<text x="225.6" y="414.5">8</text>
<text x="275.6" y="414.5">7</text>
<text x="325.6" y="414.5">6</text>
<text x="375.6" y="414.5">5</text>
<text x="425.6" y="414.5">4</text>
<text x="475.6" y="414.5">3</text>
<text x="525.6" y="414.5">2</text>
<text x="566.6" y="414.5">1</text>
</g>
<g font-size="4.7" fill="#808080">
<text x="323.5" y="40.5">20,00</text>
<text x="147.5" y="46.8">12,15</text>
<text x="231.4" y="76.7" transform="rotate(-90 231.4 76.7)">50,00</text>
<text x="469.4" y="90.3">6,00</text>
<text x="309.3" y="121.3" transform="rotate(-90 309.3 121.3)">126,00</text>
<text x="460.5" y="127.7">14,28</text>
<text x="129.1" y="144.7" transform="rotate(-90 129.1 144.7)">33,00</text>
<text x="291" y="155.9">6,91</text>
<text x="444.5" y="166.5">34,73</text>
<text x="188.8" y="169.4">18,80</text>
<text x="312.5" y="172.3" transform="rotate(-30 312.5 172.3)">28,10</text>
<text x="433.9" y="172.5" transform="rotate(50 433.9 172.5)">66,00</text>
<text x="190.3" y="179.5">23,04</text>
<text x="401.1" y="178.3">69,70</text>
<text x="151.4" y="183.4">19,90</text>
<text x="173.3" y="190.3">168,00</text>
<text x="116.5" y="234.8">22,82</text>
<text x="115.4" y="282.7" transform="rotate(-90 115.4 282.7)">35,00</text>
<text x="231.4" y="284" transform="rotate(-90 231.4 284)">265,00</text>
<text x="127.4" y="302.9" transform="rotate(-90 127.4 302.9)">45,86</text>
<text x="174.6" y="357">45,72</text>
<text x="227.2" y="363.8">3,00</text>
</g>
<text font-size="3.9" x="574.9" y="398.5">A2</text>
<g font-size="2">
<text x="404.6" y="357.6">Dimensões:</text>
<text x="516.6" y="359">NÃO MUDAR ESCALA DO DESENHO</text>
<text x="557.3" y="359.2">REVISÃO</text>
<text x="404.6" y="360.1">Milímetros</text>
<text x="418.3" y="375">NOME</text>
<text x="434" y="374.9">ASSINATURA</text>
<text x="451.2" y="374.9">DATA</text>
<text x="504.2" y="374.9">TÍTULO:</text>
<text x="404.2" y="379.1">DESEN.</text>
<text x="404.4" y="383.3">VERIF.</text>
<text x="414.4" y="383.3">Thiago Batista</text>
<text x="416" y="379.1">Luiz Otávio</text>
<text x="404.4" y="387.4">APROV.</text>
<text x="404.5" y="391.8">MANUF.</text>
<text x="459.7" y="395.5">MATERIAL:</text>
<text x="504.1" y="395.5">DES. Nº</text>
<text x="404.7" y="396.1">QUALID</text>
<text x="459.6" y="408.5">PESO:</text>
<text x="504.1" y="408.6">ESCALA:1:2</text>
<text x="548.5" y="408.6">FOLHA 2 DE 2</text>
</g>
</svg>
